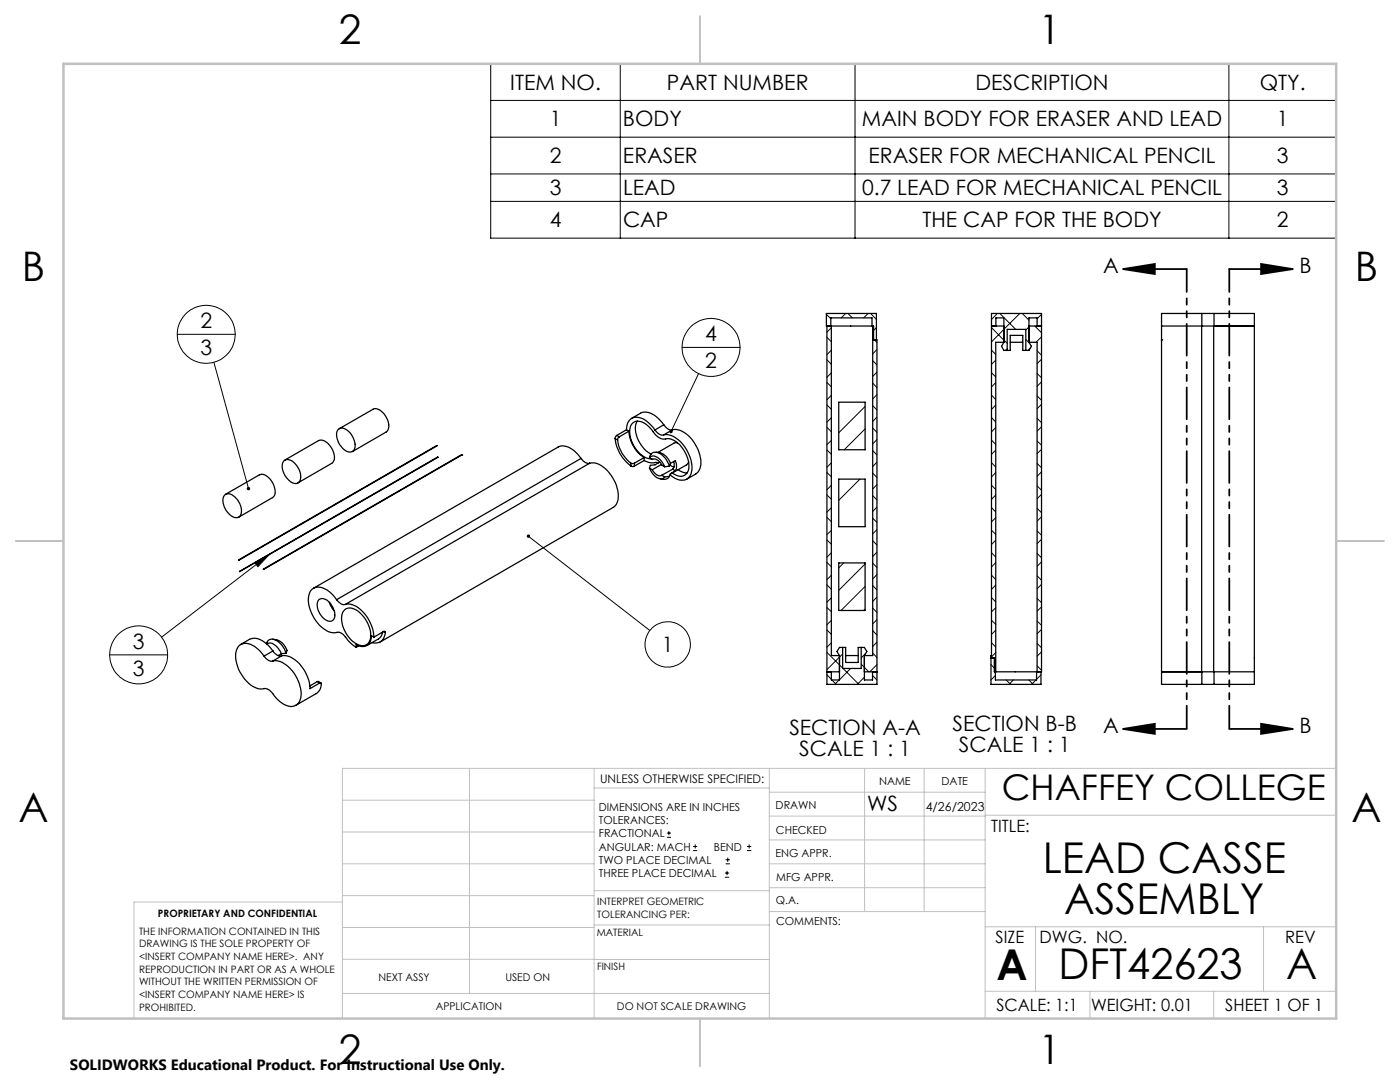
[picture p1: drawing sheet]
<svg xmlns="http://www.w3.org/2000/svg" width="279mm" height="216mm" viewBox="0 0 279 216" stroke-linecap="round" stroke-linejoin="round" font-family="sans-serif">
<g fill="none" stroke="#000" stroke-width=".25">
<path d="M165 65.1v71.5h10v-68.8h-.8v-2.7M165.8 65.1v-1.7h8.2v1.7M165.9 65.1h8.1M165.9 65.1h-1v-2.6h10v5.3M165.9 65.1v65.7h1.6M174 65.1h.3v2.7M174.2 65.1v65.7h-1.7M197.9 65.1h2.4M198.8 65.1v-1.7h1.5v4.9M200.3 68.3l-.4 .8 .4 .8h.7M200.3 68.3h-1.6v65.8M201 69.9h.6v-3h2.5v3h.6"/>
<path d="M201 69.9v-4.2h3.7v4.2M201.6 68.3h2.5M205.4 65.1h2.5M205.4 68.3h1.6v65.8M205.4 68.3l.4 .8-.4 .8h-.7M207 65.1v-1.7h-1.6v4.9M231.8 65.1h10.5M231.8 67.8v.2M231.8 67.8h.1M239.9 62.5h-8.1v74.1h8.1M239.9 62.5h2.4M239.9 62.5v74.1"/>
<path d="M242.2 65.1v69M242.3 65.1h8zM242.3 62.5h8v74.1h-8M242.3 62.5v2.6M44.8 98.8a1.49 1.49 0 0 1 2.1 .4 3.5 3.5 0 0 1 1.1 3.7 1.34 1.34 0 0 1-2.1-.1 3.6 3.6 0 0 1-1.2-3.8zM45 98.6l6.8-3.8a2.27 2.27 0 0 1 2.6 1.5 2.58 2.58 0 0 1 .1 2.9l-6.8 4M56.7 92a1.67 1.67 0 0 1 2.4 .7 3.1 3.1 0 0 1 .7 3.4 1.32 1.32 0 0 1-2.1-.2 3.5 3.5 0 0 1-1.2-3.7zM56.9 91.8l6.7-3.9a2.45 2.45 0 0 1 2.7 1.6 2.17 2.17 0 0 1-.1 3l-6.7 3.8M67.5 85.7a1.51 1.51 0 0 1 2.1 .4 3.5 3.5 0 0 1 1 3.7 1.36 1.36 0 0 1-2.1-.2 3.7 3.7 0 0 1-1.2-3.7zM67.7 85.5l6.7-3.8a2.31 2.31 0 0 1 2.7 1.6 2.17 2.17 0 0 1-.1 2.9l-6.7 3.9M87.3 91.2l-39.5 22.8M87.4 91.2h.1"/>
<path d="M87.4 91.2l-39.6 22.9M92.1 90.8l-39.5 22.8M92.1 90.8h.1M116 91.5a1.8 1.8 0 0 0 1.7 .9M116 91.5a4.6 4.6 0 0 0-4.3-2.5l-49.1 28.4M116 91.5l-48.8 28.2M117.7 92.4a4 4 0 0 1 3.9 1.9 6.7 6.7 0 0 1 1.6 5.9l-.4 .7-.4 .3-46.5 26.9M117.7 92.4l-48.8 28.2M122.8 87.5a7.9 7.9 0 0 0 3.1 5.5M122.8 87.5l.5 .3M123.1 86.9l-.3 .3v.3M123.1 86.9l.5 .3"/>
<path d="M123.3 87.8a6.8 6.8 0 0 0 2.6 4.6M123.6 87.2l-.3 .6M125 85.8a2.09 2.09 0 0 1 2.6-2.5 5.7 5.7 0 0 1 3.1 2.5M125 85.8l.5 .2M125 85.8l-1.9 1.1M125.5 86a6.9 6.9 0 0 0 3.1 5.3M125.5 86l-1.9 1.2M125.9 93l.3 .1 .4-.1M125.9 92.4h.7M125.9 92.4v.6M126.1 83.5l1.7-1.1a3.1 3.1 0 0 1 3.6 1.1l1.1 1.3M126.6 92.4v.6"/>
<path d="M127.2 84a4.9 4.9 0 0 0 1.1 5.2l.6 .8 1 .6M128.6 91.9a3.6 3.6 0 0 0 2.5 .4l.3 .1M128.6 91.3v.6M128.6 91.9l-2 1.1M128.6 91.3l-2 1.1M129.6 91.4l.2-.2a1.93 1.93 0 0 1 2.5 1.2l.3 .7M129.6 91.4a1.3 1.3 0 0 1 .9-1.2 1.3 1.3 0 0 1 1.4 .4l.9 .8 .8 1.6M129.6 93.4a2.64 2.64 0 0 0 2.7 2.1l.3-.3M129.6 91.4l.6 .3M129.6 93.4l.6 .3M130 91.5a4.9 4.9 0 0 1-4-3.5 3.1 3.1 0 0 1 .5-3.8 2.63 2.63 0 0 1 3.2 1.1l.3 .4a3 3 0 0 0 2.8 1.9 3.6 3.6 0 0 1 3.5 2 4.9 4.9 0 0 1 1 4.5 1.71 1.71 0 0 1-2.7 .6l-.4-.3M130.2 91.7a1.6 1.6 0 0 1 1.9 1.1l.5 .3"/>
<path d="M130.2 93.7a1.53 1.53 0 0 0 1.9 1.1M130.2 91.7h.1M130.7 85.8a1.76 1.76 0 0 0 1.7 1M131 90.2a3.1 3.1 0 0 1 2.8 2.3M131.7 92.2l-1 .5-.9 .2-.2 .5M132 92.7l-1.8 1M132.1 94.8l.5 .4M132.4 86.8a4.4 4.4 0 0 1 4.3 2.4 6 6 0 0 1 1 5.7 2.26 2.26 0 0 1-3.4 .3l-.6-.4M132.5 84.8a1.76 1.76 0 0 0 1.7 1M132.5 84.8l-1.8 1M133.6 95l-.4 .5a1.64 1.64 0 0 1-1.4 0M133.6 93l-1 .1"/>
<path d="M133.6 95l-1 .2M133.7 92.7l.8 .5M133.8 92.5l1-.6a2.54 2.54 0 0 1 0 2M133.8 92.5l-.2 .5M134.2 85.8a4.4 4.4 0 0 1 4.2 2.4 6.5 6.5 0 0 1 1.3 5.4l-.4 .6-.4 .4-1.8 1M134.2 85.8l-1.8 1M134.2 93.6l-2.1 1.2M134.2 93.6l.6 .3M134.4 92.1l.1 1-.3 .5M134.8 93.9l-1 .6-.2 .5M135.2 88.4h-.7l-3.2 1.9M135.3 93.7l1.2 .6 .6 .1"/>
<path d="M137.4 92.2l-.4 .6-3.2 1.8M167.4 80.3h5.2v9.4h-5.2zM167.4 95.6h5.2v9.5h-5.2zM47.7 111.8h.1M47.6 111.7l39.6-22.8-39.5 22.9M47.8 114.1h.1M52.6 113.6h.1M63.7 119.6a2 2 0 0 1 2.6 1.3 2.48 2.48 0 0 1 .2 2.9 1.58 1.58 0 0 1-2.2-.6 2.95 2.95 0 0 1-.6-3.6zM67.2 119.7a4.7 4.7 0 0 0-3.9-2.5 1.96 1.96 0 0 0-1.7 2 7.3 7.3 0 0 0 4.5 7l.8 .1a1.95 1.95 0 0 1 2.3 1.2l.8 .8 1.1 .9M67.2 119.7a1.8 1.8 0 0 0 1.7 .9M167.4 112.3h5.2v9.5h-5.2zM48 128.6l1.8-1a3.2 3.2 0 0 1 3.6 1l1.1 1.3"/>
<path d="M52.7 130.9a4.5 4.5 0 0 0-4.2-2.5 2.43 2.43 0 0 0-1.5 3 7.7 7.7 0 0 0 4.2 5.9l.8 .2a2.2 2.2 0 0 1 2.8 1.4 4.2 4.2 0 0 0 3.9 2 2.75 2.75 0 0 0 1.3-3.5 7.1 7.1 0 0 0-4.5-5.5h-1.1M52.7 130.9a1.7 1.7 0 0 0 1.7 1M53.2 128.4a1.27 1.27 0 0 1 2.2-.5l.9 .9 .8 1.5M53.2 128.5a1.49 1.49 0 0 1 2 .5l1 1.5M54.4 127.6a3 3 0 0 1 2.9 2.2l-.2 .5M54.5 129.9a1.7 1.7 0 0 0 1.7 1M54.5 129.9l-1.8 1M56.2 130.5l-.7 .3M56.2 130.9a4.1 4.1 0 0 1 3.9 2 7.9 7.9 0 0 1 1.8 4.5l1.9-1.1M56.2 130.9l-1.8 1M57.1 130.3l-.9 .2M63.3 136h.2l.6 .3"/>
<path d="M63.3 136l-1.5 .9M63.3 136l.5 .3M63.8 136.3h.3a2.19 2.19 0 0 1-1 2.1l-4 2.3M65.7 120.2l.3 .6 .7 1.1M68.8 121.7a2.51 2.51 0 0 1 3.4 .9 5.5 5.5 0 0 1 1.6 5.3 1.87 1.87 0 0 1-3.1 .3 5.8 5.8 0 0 1-2.3-6zM68.9 120.6a4.1 4.1 0 0 1 3.9 1.9 8.1 8.1 0 0 1 1.8 4.6M71.6 128.9l-.5 .3M74.6 127.1l-.5-.3a1.85 1.85 0 0 1-.9 2 1.85 1.85 0 0 1-2.1-.2v.6M76.4 126.1l-.1 .2a1.64 1.64 0 0 1-.8 1.2l-2.3 1.3M76.6 126h.2l.1 .2M76.6 126l-2 1.1M76.6 126l.3 .2"/>
<path d="M76.9 126.2a2.02 2.02 0 0 1-2.6 2M165 134.1h2.5M167.5 130.8v4.9h-1.6v-1.6M168.2 129.2h.6v3h2.5v-3h.6M168.2 129.2h-.7l-.5 .8 .5 .8M168.2 129.2v4.2h3.7v-4.2M168.8 130.8h2.5M171.9 129.2h.6l.5 .8-.5 .8M172.5 130.8v4.9h1.6v-1.6M172.5 134.1h2.5M197.8 131.3v5.3h10v-2.5M197.8 131.3h.7v2.8"/>
<path d="M197.9 130.8h-.1v.5M197.9 131.3v-68.8h10v71.6h-1M198.4 131.3v2.8h.3M198.6 134.1v1.6h8.3v-1.6M198.7 134.1h8.2M231.8 134.1h8zM239.8 134.1h2.4M239.9 136.6h2.4M242.2 134.1h8.1M242.3 134.1v2.5"/>
</g>
<g fill="none" stroke="#000" stroke-width=".2">
<path d="M97.9 12.7h168.8v34.8h-168.8zM123.8 12.7v34.8M170.6 12.7v34.8M245.3 12.7v34.8M97.9 20h168.8M97.9 27.4h168.8M97.9 34.7h168.8M97.9 40.2h168.8M35.4 66.7h11.6M42.7 72.3l6.9 25.2M136.1 69.3h11.6M139.4 74.5l-5.5 11.6"/>
<path d="M164.9 62.7l.9 .9M165 76.3l.9 .9M165 71.8l.9 .9M165 67.3l.9 .9M165.9 65.4l-.9 .9M165.9 69.9l-.9 .9M165.9 74.4l-.9 .9M165.9 78.9l-.9 .9M168.8 62.5l-.9 .9M169.2 62.5l.9 .9M173.2 62.5l-.8 .9M173.7 62.5l1.2 1.2"/>
<path d="M174.2 76.4l.8 .9M174.2 72l.8 .8M174.2 67.5l.1 .1M174.2 67.5l.8 .8M174.9 65.4l-.7 .7M175 74.3l-.8 .8M175 69.7l-.8 .9M175 78.7l-.8 .9M197.9 74.4l.8 .8M197.9 78.8l.8 .9M197.9 69.8l.8 .9M197.9 65.4l3.1 3.1"/>
<path d="M198.7 71.9l-.8 .8M198.7 76.3l-.8 .9M199 62.5l-1.1 1.2M199.5 62.5l3.2 3.2M201 69.6l-.3 .3M203.5 62.5l-5.6 5.7M204 62.5l1.4 1.4M204.7 67.7l.8 .8M205.5 65.1l-.8 .8M205.7 69.4l-.6 .5M206.5 65.1l1.4 1.3M207 79l.9 .9"/>
<path d="M207 74.5l.9 .9M207 70l.9 .9M207.9 62.7l-.9 .9M207.9 67.2l-1.1 1.1M207.9 71.7l-.9 .9M207.9 76.2l-.9 .9M165 98.7l.9 .9M165 94.3l.9 .8M165 89.8l.9 .8M165 85.3l.9 .8M165 80.8l.9 .9M165.9 83.4l-.9 .8"/>
<path d="M165.9 87.9l-.9 .8M165.9 92.4l-.9 .8M165.9 96.8l-.9 .9M171.6 95.6l-4.2 4.2M172.6 81.1l-5.2 5.3M172.6 85.6l-4.1 4.1M174.2 89.9l.8 .9M174.2 98.9l.8 .9M174.2 94.4l.8 .9M174.2 85.4l.8 .9M174.2 80.9l.8 .9M175 83.2l-.8 .9"/>
<path d="M175 87.7l-.8 .9M175 92.2l-.8 .9M175 96.7l-.8 .9M197.9 96.8l.8 .9M197.9 92.3l.8 .9M197.9 87.8l.8 .9M197.9 83.3l.8 .9M198.7 89.8l-.8 .9M198.7 80.8l-.8 .9M198.7 85.3l-.8 .9M198.7 94.3l-.8 .9M198.7 98.8l-.8 .9"/>
<path d="M207 96.9l.9 .9M207 92.5l.9 .8M207 88l.9 .8M207 83.5l.9 .8M207.9 80.7l-.9 .9M207.9 85.2l-.9 .8M207.9 89.7l-.9 .8M207.9 94.2l-.9 .8M207.9 98.6l-.9 .9M50.8 112.3l3-1.7-2.3 2.5zM53.8 110.6l-21.6 16.5M105.4 107l24.3 18.8"/>
<path d="M165 116.7l.9 .9M165 112.2l.9 .9M165 107.7l.9 .9M165 103.2l.9 .9M165.9 101.3l-.9 .9M165.9 105.8l-.9 .9M165.9 110.3l-.9 .9M165.9 114.8l-.9 .9M165.9 119.3l-.9 .9M168.4 112.3l-1 1M172.6 112.5l-5.2 5.3M172.6 117l-4.7 4.8"/>
<path d="M174.2 116.8l.8 .9M174.2 112.4l.8 .8M174.2 107.9l.8 .9M174.2 103.4l.8 .8M175 105.7l-.8 .8M175 101.2l-.8 .9M175 110.2l-.8 .9M175 114.7l-.8 .8M175 119.1l-.8 .9M197.9 105.8l.8 .8M197.9 119.2l.8 .9M197.9 114.8l.8 .8"/>
<path d="M197.9 110.3l.8 .9M197.9 101.3l.8 .9M198.7 103.3l-.8 .8M198.7 107.8l-.8 .9M198.7 112.3l-.8 .8M198.7 116.7l-.8 .9M207 119.4l.9 .9M207 114.9l.9 .9M207 110.4l.9 .9M207 105.9l.9 .9M207 101.4l.9 .9M207.9 103.1l-.9 .9"/>
<path d="M207.9 107.6l-.9 .9M207.9 112.1l-.9 .9M207.9 116.6l-.9 .9M21.9 130.7h11.5M165 130.2l3.2 3.1M165 125.7l.9 .9M165 121.2l.9 .9M165 134.7l.9 .8M165.9 123.8l-.9 .9M165.9 128.3l-.9 .9M166 135.7l.9 .9M167.5 135.7l-.9 .9"/>
<path d="M168.2 130.5l-3.2 3.1M168.2 133.4l3.2 3.2M169.8 133.4l-2.3 2.2M171.9 132.5l1.5 1.6M172.5 135.1l-1.4 1.5M172.6 121.5l-.3 .3M172.8 130.4l-.9 .9M174.1 134.8l.9 .9M174.2 121.4l.8 .8M174.2 130.3l.8 .9M174.2 125.8l.8 .9M175 123.6l-.8 .9"/>
<path d="M175 128.1l-.8 .9M175 132.6l-1.4 1.5M197.8 132.6l.6 .7M197.9 123.8l.8 .8M197.9 128.2l.8 .9M198.5 133.4l.2 .2M198.6 134.8l-.8 .9M198.7 121.2l-.8 .9M198.7 125.7l-.8 .9M198.7 130.2l-.8 .9M200.8 135.7l.9 .9M202.2 135.7l-.8 .9"/>
<path d="M205.3 135.7l.9 .9M206.8 135.7l-.9 .9M207 132.9l.9 .8M207 128.4l.9 .9M207 123.9l.9 .9M207.8 134.7l-.9 .8M207.9 121.1l-.9 .9M207.9 125.6l-.9 .9M207.9 130.1l-.9 .9M133.1 167.1h.8M133.1 166.2h.8M133.5 165.8v.9"/>
<path d="M138.3 169.7h.8M138.3 168.9h.8M138.7 168.5v.8M144.7 175h.8M144.7 174.2h.8M144.8 172.4h.9M144.8 171.6h.9M145.1 173.8v.8M145.2 171.1v.9M149.1 169.7h.8M149.1 168.9h.8M149.5 168.5v.8"/>
<circle cx="41.2" cy="66.7" r="5.8"/>
<circle cx="141.9" cy="69.3" r="5.8"/>
<circle cx="27.7" cy="130.7" r="5.8"/>
<circle cx="133.2" cy="128.6" r="4.5"/>
</g>
<path d="M224.1 53.7l6.4-1v2zM224.1 53.7h12.7M245.3 53.7h12.7M251.7 52.7l6.3 1-6.3 1zM224.1 145.5l6.4-1.1v2zM224.1 145.5h12.7M245.3 145.5h12.7M251.7 144.4l6.3 1.1-6.3 .9z" fill="none" stroke="#000" stroke-width=".35"/>
<path d="M236.8 53.7v91.7M245.3 53.7v91.7" fill="none" stroke="#000" stroke-width=".35" stroke-dasharray="6.3 1.3 1.3 1.3 1.3 1.3" stroke-dashoffset="1.7"/>
<g fill="none" stroke="#c0c0c0" stroke-width=".2">
<path d="M68.3 159.7h50.3M93.7 153.3v44.9M118.6 153.3v49.9M118.6 157.2h34.9M153.5 153.3v49.9M153.5 158.1h43.1M172.5 153.3v28.6M184.4 153.3v28.6M196.6 153.3v49.9M266.7 153.3h-198.4v49.9M68.3 178.7h50.3M68.3 172.4h50.3"/>
<path d="M68.3 166h50.3M68.3 180h-41.6v23.2M118.6 177.7h35M153.5 167.6h43.1M153.5 162.8h43.1M153.5 172.4h43.1M153.5 177.1h43.1M196.6 162.7h70.1M68.3 198.2h85.2M68.3 191.4l85.2 .1M68.3 185.1h50.3M118.6 184.6h35"/>
<path d="M153.6 181.9h43M196.6 197.8h70.1M196.6 184.9h70.1M206.7 184.9v12.9M217.5 197.8v5.4M242.2 197.8v5.4M252.2 184.9v12.9"/>
</g>
<path d="M139.7 3.2v9.5M3.1 107.9h9.6M266.7 107.9h9.5M139.7 203.2v9.6" fill="none" stroke="#c0c0c0" stroke-width=".25"/>
<path d="M12.7 12.7h254v190.5h-254z" fill="none" stroke="#c0c0c0" stroke-width=".5"/>
<g fill="#000">
<path d="M224.1 53.7l6.4-1v2zM224.1 145.5l6.4-1.1v2zM251.7 52.7l6.3 1-6.3 1zM251.7 144.4l6.3 1.1-6.3 .9z"/>
<path d="M49.4 97.2a.34 .34 0 0 0-.1 .4 .34 .34 0 0 0 .4 .2l-.1-.3 .1 .3a.34 .34 0 0 0 .2-.4 .34 .34 0 0 0-.5-.2zM133.7 85.9a.32 .32 0 0 0-.1 .3 .32 .32 0 0 0 .2 .2l.1-.3-.1 .3a.34 .34 0 0 0 .5-.3 .34 .34 0 0 0-.6-.2zM50.8 112.3l3-1.7-2.3 2.5zM105.2 106.8a.33 .33 0 0 0 .2 .5 .33 .33 0 0 0 .4-.4 .33 .33 0 0 0-.5-.2l.1 .3z"/>
</g>
<g font-size="8.5">
<text x="208.1" y="174.2">LEAD CASSE</text>
<text x="212.4" y="182.3">ASSEMBLY</text>
<text x="198.9" y="195.5">A</text>
<text x="211.2" y="195.4">DFT42623</text>
<text x="256.7" y="195.4">A</text>
</g>
<g font-size="8.1">
<text x="67.6" y="8.9">2</text>
<text x="207.3" y="8.9">1</text>
<text x="4.4" y="56.2">B</text>
<text x="270.4" y="56.2">B</text>
<text x="3.7" y="164.1">A</text>
<text x="269.7" y="164.1">A</text>
<text x="67.6" y="212.4">2</text>
<text x="207.3" y="212.4">1</text>
</g>
<text font-size="7.1" x="199.9" y="159.7">CHAFFEY COLLEGE</text>
<g font-size="4.2">
<text x="101.8" y="17.9">ITEM NO.</text>
<text x="133.1" y="17.9">PART NUMBER</text>
<text x="194.7" y="17.9">DESCRIPTION</text>
<text x="251.4" y="17.9">QTY.</text>
<text x="109.7" y="25.2">1</text>
<text x="124.3" y="25.2">BODY</text>
<text x="172" y="25.2">MAIN BODY FOR ERASER AND LEAD</text>
<text x="254.8" y="25.2">1</text>
<text x="109.7" y="32.5">2</text>
<text x="124.3" y="32.5">ERASER</text>
<text x="173.4" y="32.5">ERASER FOR MECHANICAL PENCIL</text>
<text x="254.8" y="32.5">3</text>
<text x="109.7" y="38.9">3</text>
<text x="124.3" y="38.9">LEAD</text>
<text x="172" y="38.9">0.7 LEAD FOR MECHANICAL PENCIL</text>
<text x="254.8" y="38.9">3</text>
<text x="109.7" y="45.4">4</text>
<text x="124.3" y="45.4">CAP</text>
<text x="184.1" y="45.4">THE CAP FOR THE BODY</text>
<text x="254.8" y="45.4">2</text>
<text x="220.2" y="54.4">A</text>
<text x="259.3" y="54.4">B</text>
<text x="40" y="65.5">2</text>
<text x="40" y="70.9">3</text>
<text x="140.8" y="68.1">4</text>
<text x="140.8" y="73.5">2</text>
<text x="26.5" y="129.5">3</text>
<text x="132.1" y="130.1">1</text>
<text x="26.5" y="134.8">3</text>
<text x="157.5" y="146.7">SECTION A-A</text>
<text x="190.1" y="146">SECTION B-B</text>
<text x="220.2" y="146.2">A</text>
<text x="259.3" y="146.2">B</text>
<text x="159.5" y="150.8">SCALE 1 : 1</text>
<text x="191.4" y="150.1">SCALE 1 : 1</text>
<text x="173" y="161.8">WS</text>
</g>
<g font-size="3.4">
<text x="197.8" y="166">TITLE:</text>
<text x="198.7" y="188.1">SIZE</text>
<text x="207.5" y="188.1">DWG. NO.</text>
<text x="256.5" y="188.2">REV</text>
<text x="198.8" y="201.7">SCALE: 1:1</text>
<text x="217.7" y="201.8">WEIGHT: 0.01</text>
<text x="244.5" y="201.7">SHEET 1 OF 1</text>
</g>
<text font-size="3" x="14" y="213.5">SOLIDWORKS Educational Product. For Instructional Use Only.</text>
<text font-size="2.5" x="184.7" y="161.8">4/26/2023</text>
<text font-size="2.4" x="119.8" y="156.2">UNLESS OTHERWISE SPECIFIED:</text>
<g font-size="2.2">
<text x="119.5" y="161.8">DIMENSIONS ARE IN INCHES</text>
<text x="154.8" y="161.4">DRAWN</text>
<text x="175.4" y="156.6">NAME</text>
<text x="187.9" y="156.7">DATE</text>
<text x="119.5" y="164.4">TOLERANCES:</text>
<text x="119.5" y="167.1">FRACTIONAL</text>
<text x="154.9" y="166.3">CHECKED</text>
<text x="119.5" y="169.7">ANGULAR: MACH</text>
<text x="119.5" y="172.4">TWO PLACE DECIMAL</text>
<text x="142.5" y="169.7">BEND</text>
<text x="154.8" y="171">ENG APPR.</text>
<text x="119.5" y="175">THREE PLACE DECIMAL</text>
<text x="154.9" y="175.7">MFG APPR.</text>
<text x="154.9" y="180.4">Q.A.</text>
<text x="154.9" y="184.6">COMMENTS:</text>
</g>
<g font-size="2.1">
<text x="75.5" y="195.7">NEXT ASSY</text>
<text x="100.9" y="195.7">USED ON</text>
<text x="86.9" y="201.5">APPLICATION</text>
<text x="123.1" y="201.6">DO NOT SCALE DRAWING</text>
</g>
<g font-size="2">
<text x="31.5" y="182.9">PROPRIETARY AND CONFIDENTIAL</text>
<text x="119.2" y="180.6">INTERPRET GEOMETRIC</text>
<text x="119.2" y="183.1">TOLERANCING PER:</text>
<text x="27.8" y="186.5">THE INFORMATION CONTAINED IN THIS</text>
<text x="27.8" y="189">DRAWING IS THE SOLE PROPERTY OF</text>
<text x="27.8" y="191.6">&lt;INSERT COMPANY NAME HERE&gt;. ANY</text>
<text x="119.1" y="186.7">MATERIAL</text>
<text x="27.8" y="194.1">REPRODUCTION IN PART OR AS A WHOLE</text>
<text x="27.8" y="196.6">WITHOUT THE WRITTEN PERMISSION OF</text>
<text x="119.1" y="193.5">FINISH</text>
<text x="27.8" y="199.1">&lt;INSERT COMPANY NAME HERE&gt; IS</text>
<text x="27.8" y="201.7">PROHIBITED.</text>
</g>
</svg>
